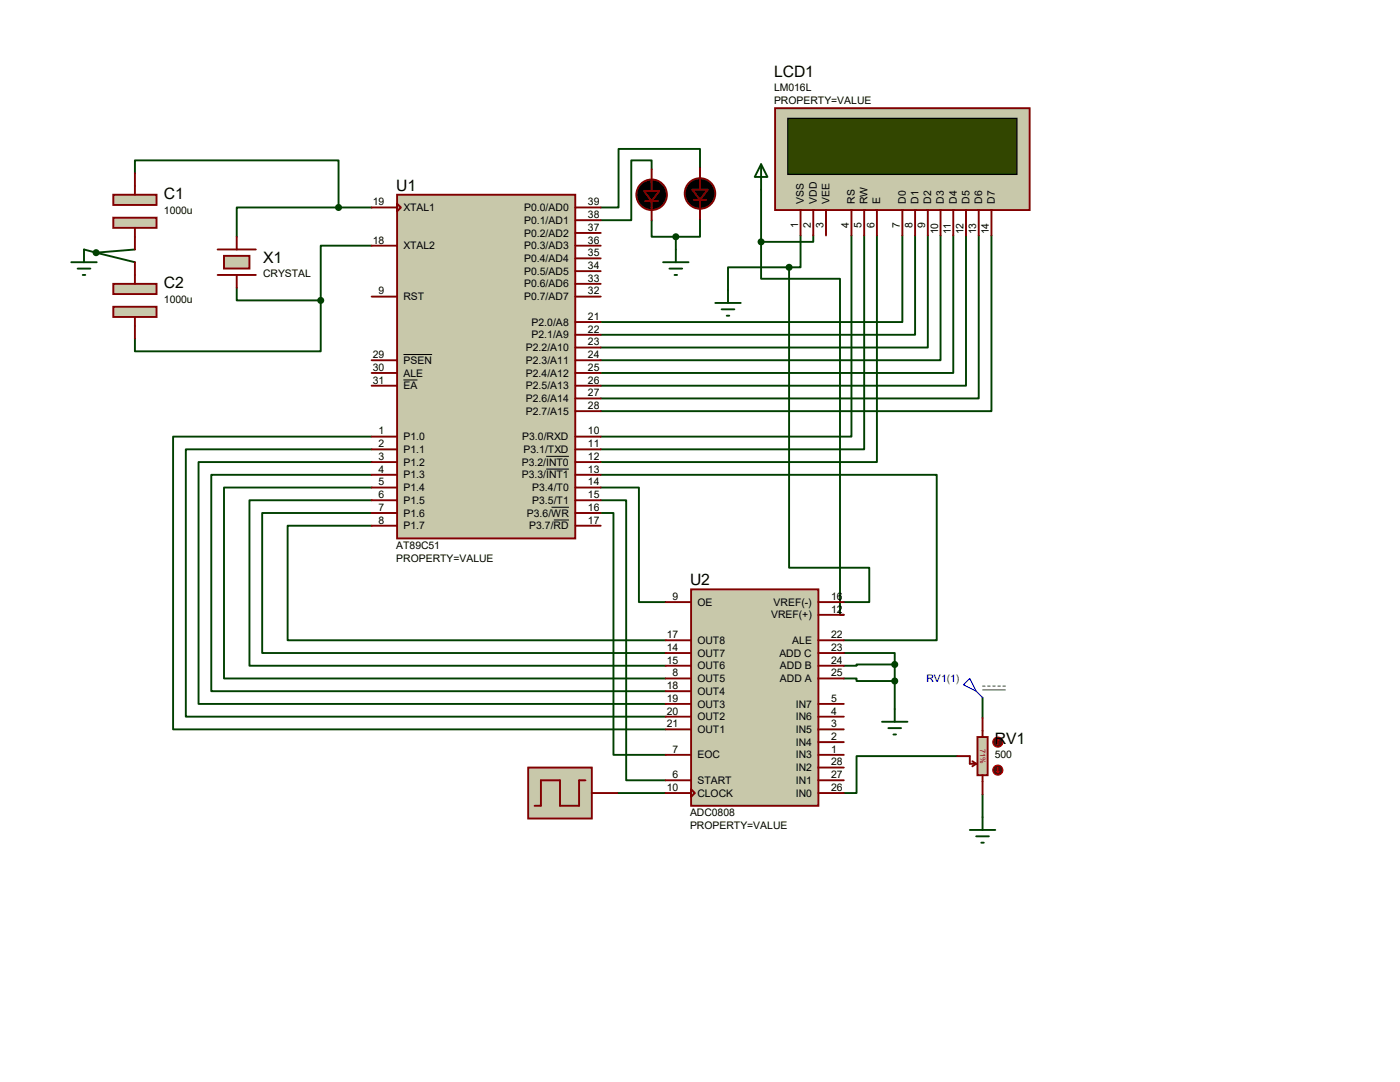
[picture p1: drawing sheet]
<svg xmlns="http://www.w3.org/2000/svg" width="279mm" height="216mm" viewBox="0 0 279 216" stroke-linecap="round" stroke-linejoin="round" font-family="sans-serif">
<g fill="none" stroke="#004000" stroke-width=".38">
<path d="M26.9 34.5v-2.5h40.7v9.4M130 33.8v-1.8h-4v11.9h-6.1M139.7 33.5v-3.8h-16.3v11.7h-3.5M151.9 37.8v10.5M16.8 49.8l2.4 .6M19.2 50.4l7.7 1.9M26.9 49.8l-7.7 .6M47.2 57.4v2.5h16.8M64 59.9v10.2h-37.1v-2.5M67.6 41.4h-20.4v5.8M67.6 41.4h6.6M74.2 49h-10.2v10.9"/>
<path d="M130 43.9v3.3h4.9M134.9 47.2v2.6M139.7 43.7v3.5h-4.8M151.9 48.3v7.3h15.7v67.1h.8M157.5 53.3h-12.2v4.6M157.5 53.3v60h16v6.8h-5.1M159.8 47v6.3h-2.3M162.3 47v1.3h-10.4M169.9 47v40.1h-50M172.5 47v42.7h-52.6M175 47v45.2h-55.1M180.1 47v17.3h-60.2"/>
<path d="M182.6 47v19.8h-62.7M185.2 47v22.3h-65.3M187.7 47v24.9h-67.8M190.2 47v27.4h-70.3M192.8 47v30h-72.9M195.3 47v32.5h-75.4M197.9 47v35h-78M74.2 87.1h-39.7v58.4h98.3M74.2 97.3h-29.5v38.1h88.1M74.2 89.7h-37.1v53.3h95.7M74.2 99.8h-24.4v33h83M74.2 94.7h-32v43.2h90.6"/>
<path d="M74.2 92.2h-34.6v48.3h93.2M119.9 99.8h5.1v55.9h7.8M119.9 97.3h7.6v22.8h5.3M119.9 94.7h67v33.1h-18.5M74.2 102.4h-21.9v27.9h80.5M74.2 104.9h-16.8v22.9h75.4M119.9 102.4h2.5v48.2h10.4M168.4 130.3h10.2v2.3M168.4 135.4h2.5v.5h7.7M178.6 132.6h-7.7v.2h-2.5M178.6 132.6v8.9M196.1 139.2v4.1"/>
<path d="M123.2 158.2h9.6M191 150.9h-20.1v7.3h-2.5M196.1 158.5v4.6"/>
</g>
<path d="M79.2 38.9h35.6v68.5h-35.6z" fill="#c8c8aa" stroke="#800000" stroke-width=".38"/>
<g fill="none" stroke="#800000" stroke-width=".38">
<path d="M74.2 49h5M74.2 41.4h5M74.2 59.2h5M79.2 40.6l.8 .8-.8 .8zM114.8 49h5.1M114.8 41.4h5.1M114.8 59.2h5.1M114.8 43.9h5.1M114.8 46.5h5.1M114.8 51.6h5.1M114.8 54.1h5.1M114.8 56.6h5.1"/>
<path d="M74.2 74.4h5M74.2 77h5M74.2 71.9h5M114.8 74.4h5.1M114.8 77h5.1M114.8 71.9h5.1M114.8 64.3h5.1M114.8 66.8h5.1M114.8 69.3h5.1M114.8 79.5h5.1M74.2 87.1h5M74.2 89.7h5"/>
<path d="M74.2 92.2h5M74.2 94.7h5M74.2 97.3h5M74.2 99.8h5M114.8 87.1h5.1M114.8 89.7h5.1M114.8 92.2h5.1M114.8 94.7h5.1M114.8 97.3h5.1M114.8 99.8h5.1M114.8 82h5.1M74.2 102.4h5"/>
<path d="M74.2 104.9h5M114.8 102.4h5.1M114.8 104.9h5.1"/>
</g>
<path d="M80.5 75.8h2.8M80.5 70.7h5.7M109 91.1h4.5M109 93.6h4.5M110.1 101.2h3.4M110.5 103.8h3" fill="none" stroke="#000" stroke-width=".2"/>
<path d="M137.9 117.6h25.4v43.2h-25.4z" fill="#c8c8aa" stroke="#800000" stroke-width=".38"/>
<g fill="none" stroke="#800000" stroke-width=".38">
<path d="M132.8 132.8h5.1M132.8 135.4h5.1M132.8 130.3h5.1M132.8 120.1h5.1M132.8 127.8h5.1M132.8 137.9h5.1M163.3 132.8h5.1M163.3 135.4h5.1M163.3 130.3h5.1M163.3 122.7h5.1M163.3 120.1h5.1M163.3 127.8h5.1"/>
<path d="M132.8 145.5h5.1M132.8 150.6h5.1M132.8 143h5.1M132.8 140.5h5.1M132.8 155.7h5.1M132.8 158.2h5.1M137.9 157.5l.8 .7-.8 .8zM163.3 145.5h5.1M163.3 150.6h5.1M163.3 148.1h5.1M163.3 143h5.1M163.3 140.5h5.1"/>
<path d="M163.3 155.7h5.1M163.3 158.2h5.1M163.3 153.2h5.1"/>
</g>
<path d="M154.7 21.6h50.8v20.3h-50.8z" fill="#c8c8aa" stroke="#800000" stroke-width=".38"/>
<path d="M157.2 23.6h45.7v11.2h-45.7z" fill="#324600" stroke="#000" stroke-width=".25"/>
<g fill="none" stroke="#800000" stroke-width=".38">
<path d="M159.8 41.9v5.1M162.3 41.9v5.1M164.8 41.9v5.1M169.9 41.9v5.1M172.5 41.9v5.1M175 41.9v5.1M180.1 41.9v5.1M182.6 41.9v5.1M185.2 41.9v5.1M187.7 41.9v5.1M190.2 41.9v5.1M192.8 41.9v5.1"/>
<path d="M195.3 41.9v5.1M197.9 41.9v5.1"/>
</g>
<path d="M192.3 136.7l1.2-1.3 1.3 2.5zM194.8 137.9l1.3 1.3M196.1 136.9h.5M196.1 137.7h4.6M197.1 136.9h.5M198.1 136.9h.5M199.1 136.9h.5M200.2 136.9h.5" fill="none" stroke="#0000c0" stroke-width=".2"/>
<path d="M151.9 32.8l1.3 2.5h-2.6zM151.9 32.8v5M145.3 57.9v2.6M142.7 60.5h5.1M144 61.7h2.6M145 63h.5" fill="none" stroke="#004000" stroke-width=".38"/>
<path d="M105.4 153.2h12.7v10.1h-12.7z" fill="#c8c8aa" stroke="#800000" stroke-width=".38"/>
<path d="M116.8 155.7h-1.2v5.1h-3.8v-5.1h-3.9v5.1h-1.2M118.1 158.2h5.1" fill="none" stroke="#800000" stroke-width=".38"/>
<g fill="#004000" stroke="#004000" stroke-width=".38">
<circle cx="157.5" cy="53.3" r=".51"/>
<circle cx="178.6" cy="132.6" r=".51"/>
<circle cx="178.6" cy="135.9" r=".51"/>
<circle cx="151.9" cy="48.3" r=".51"/>
</g>
<path d="M176 144h5.1M177.3 145.3h2.5M178.3 146.6h.5M178.6 141.5v2.5" fill="none" stroke="#004000" stroke-width=".38"/>
<path d="M195.1 147.1h2v7.6h-2z" fill="#c8c8aa" stroke="#800000" stroke-width=".38"/>
<path d="M191 150.9h2.5v1.5h1.3M194.1 151.9l.7 .5M194.8 152.4l-.7 .5M196.1 143.3v3.8M196.1 154.7v3.8" fill="none" stroke="#800000" stroke-width=".38"/>
<circle cx="199.1" cy="153.7" r="1.02" fill="#400000" stroke="#f00" stroke-width=".2"/>
<path d="M198.9 153.9l.2 .3M199.1 153.2v1M199.4 153.9l-.3 .3" fill="none" stroke="#f00" stroke-width=".2"/>
<circle cx="199.1" cy="148.1" r="1.02" fill="#400000" stroke="#f00" stroke-width=".2"/>
<path d="M199.1 147.6l.3 .2M199.1 147.6l-.2 .2M199.1 147.6v1" fill="none" stroke="#f00" stroke-width=".2"/>
<path d="M132.3 52.3h5.1M133.6 53.6h2.5M134.6 54.9h.5M134.9 49.8v2.5M193.5 165.6h5.1M194.8 166.9h2.6M195.8 168.1h.5M196.1 163.1v2.5" fill="none" stroke="#004000" stroke-width=".38"/>
<g fill="#000" stroke="#800000" stroke-width=".38">
<path d="M138.2 37.8h3l-1.5 2.1zM128.5 38.1h3.1l-1.6 2z"/>
<circle cx="130" cy="38.9" r="3"/>
<circle cx="139.7" cy="38.6" r="3"/>
</g>
<path d="M130 33.8v4.3M138.4 39.9h2.6M139.7 33.5v4.3M139.7 39.9v3.8M43.4 54.9h7.7M43.4 49.8h7.7M128.8 40.1h2.5M130 40.1v3.8" fill="none" stroke="#800000" stroke-width=".38"/>
<circle cx="134.9" cy="47.2" r=".51" fill="#004000" stroke="#004000" stroke-width=".38"/>
<path d="M44.7 51.1h5.1v2.5h-5.1z" fill="#c8c8aa" stroke="#800000" stroke-width=".38"/>
<path d="M47.2 47.2v2.6M47.2 54.9v2.5" fill="none" stroke="#800000" stroke-width=".38"/>
<g fill="#c8c8aa" stroke="#800000" stroke-width=".38">
<path d="M22.6 38.9h8.6v2h-8.6z"/>
<path d="M22.6 43.4h8.6v2.1h-8.6z"/>
</g>
<path d="M26.9 34.5v4.4M26.9 45.5v4.3" fill="none" stroke="#800000" stroke-width=".38"/>
<g fill="#c8c8aa" stroke="#800000" stroke-width=".38">
<path d="M22.6 56.6h8.6v2.1h-8.6z"/>
<path d="M22.6 61.2h8.6v2h-8.6z"/>
</g>
<path d="M26.9 52.3v4.3M26.9 63.2v4.4" fill="none" stroke="#800000" stroke-width=".38"/>
<g fill="#004000" stroke="#004000" stroke-width=".38">
<circle cx="67.6" cy="41.4" r=".51"/>
<circle cx="64" cy="59.9" r=".51"/>
<circle cx="19.2" cy="50.4" r=".51"/>
</g>
<path d="M14.2 52.3h5.1M15.5 53.6h2.5M16.5 54.9h.5M16.8 49.8v2.5" fill="none" stroke="#004000" stroke-width=".38"/>
<g font-size="3.1">
<text x="154.5" y="15.4">LCD1</text>
<text x="32.7" y="39.8">C1</text>
<text x="79.1" y="38">U1</text>
<text x="52.5" y="52.5">X1</text>
<text x="32.7" y="57.5">C2</text>
<text x="137.7" y="116.7">U2</text>
<text x="198.5" y="148.4">RV1</text>
</g>
<g font-size="2.1">
<text x="154.5" y="18.2">LM016L</text>
<text x="154.5" y="20.8">PROPERTY=VALUE</text>
<text x="74.4" y="41">19</text>
<text x="117.3" y="41">39</text>
<text x="160.4" y="40.6" transform="rotate(-90 160.4 40.6)">VSS</text>
<text x="163" y="40.6" transform="rotate(-90 163 40.6)">VDD</text>
<text x="165.5" y="40.6" transform="rotate(-90 165.5 40.6)">VEE</text>
<text x="170.6" y="40.6" transform="rotate(-90 170.6 40.6)">RS</text>
<text x="173.1" y="40.6" transform="rotate(-90 173.1 40.6)">RW</text>
<text x="175.7" y="40.6" transform="rotate(-90 175.7 40.6)">E</text>
<text x="180.8" y="40.6" transform="rotate(-90 180.8 40.6)">D0</text>
<text x="183.3" y="40.6" transform="rotate(-90 183.3 40.6)">D1</text>
<text x="185.8" y="40.6" transform="rotate(-90 185.8 40.6)">D2</text>
<text x="188.4" y="40.6" transform="rotate(-90 188.4 40.6)">D3</text>
<text x="190.9" y="40.6" transform="rotate(-90 190.9 40.6)">D4</text>
<text x="193.5" y="40.6" transform="rotate(-90 193.5 40.6)">D5</text>
<text x="196" y="40.6" transform="rotate(-90 196 40.6)">D6</text>
<text x="198.5" y="40.6" transform="rotate(-90 198.5 40.6)">D7</text>
<text x="32.7" y="42.6">1000u</text>
<text x="80.5" y="42.1">XTAL1</text>
<text x="104.6" y="42.1">P0.0/AD0</text>
<text x="104.6" y="44.7">P0.1/AD1</text>
<text x="104.6" y="47.2">P0.2/AD2</text>
<text x="117.3" y="43.5">38</text>
<text x="117.3" y="46.1">37</text>
<text x="159.3" y="45.6" transform="rotate(-90 159.3 45.6)">1</text>
<text x="161.8" y="45.6" transform="rotate(-90 161.8 45.6)">2</text>
<text x="164.3" y="45.6" transform="rotate(-90 164.3 45.6)">3</text>
<text x="169.4" y="45.6" transform="rotate(-90 169.4 45.6)">4</text>
<text x="172" y="45.6" transform="rotate(-90 172 45.6)">5</text>
<text x="174.5" y="45.6" transform="rotate(-90 174.5 45.6)">6</text>
<text x="179.6" y="45.6" transform="rotate(-90 179.6 45.6)">7</text>
<text x="182.1" y="45.6" transform="rotate(-90 182.1 45.6)">8</text>
<text x="184.7" y="45.6" transform="rotate(-90 184.7 45.6)">9</text>
<text x="187.2" y="46.8" transform="rotate(-90 187.2 46.8)">10</text>
<text x="189.7" y="46.6" transform="rotate(-90 189.7 46.6)">11</text>
<text x="192.3" y="46.8" transform="rotate(-90 192.3 46.8)">12</text>
<text x="194.8" y="46.8" transform="rotate(-90 194.8 46.8)">13</text>
<text x="197.4" y="46.8" transform="rotate(-90 197.4 46.8)">14</text>
<text x="74.4" y="48.6">18</text>
<text x="80.5" y="49.7">XTAL2</text>
<text x="104.6" y="49.7">P0.3/AD3</text>
<text x="104.6" y="52.3">P0.4/AD4</text>
<text x="117.3" y="48.6">36</text>
<text x="117.3" y="51.1">35</text>
<text x="117.3" y="53.7">34</text>
<text x="52.5" y="55.3">CRYSTAL</text>
<text x="75.6" y="58.8">9</text>
<text x="80.5" y="59.9">RST</text>
<text x="104.6" y="54.8">P0.5/AD5</text>
<text x="104.6" y="57.4">P0.6/AD6</text>
<text x="104.6" y="59.9">P0.7/AD7</text>
<text x="117.3" y="56.2">33</text>
<text x="117.3" y="58.8">32</text>
<text x="32.7" y="60.4">1000u</text>
<text x="106.1" y="65">P2.0/A8</text>
<text x="117.3" y="63.8">21</text>
<text x="74.4" y="71.5">29</text>
<text x="104.9" y="70.1">P2.2/A10</text>
<text x="106.1" y="67.5">P2.1/A9</text>
<text x="117.3" y="66.4">22</text>
<text x="117.3" y="68.9">23</text>
<text x="117.3" y="71.5">24</text>
<text x="74.4" y="74">30</text>
<text x="74.4" y="76.5">31</text>
<text x="80.5" y="75.1">ALE</text>
<text x="80.5" y="77.7">EA</text>
<text x="80.5" y="72.6">PSEN</text>
<text x="104.9" y="72.6">P2.3/A11</text>
<text x="104.9" y="75.1">P2.4/A12</text>
<text x="104.9" y="77.7">P2.5/A13</text>
<text x="117.3" y="74">25</text>
<text x="117.3" y="76.5">26</text>
<text x="104.9" y="82.8">P2.7/A15</text>
<text x="104.9" y="80.2">P2.6/A14</text>
<text x="117.3" y="81.6">28</text>
<text x="117.3" y="79.1">27</text>
<text x="75.6" y="86.7">1</text>
<text x="75.6" y="89.2">2</text>
<text x="80.5" y="87.8">P1.0</text>
<text x="104.2" y="87.8">P3.0/RXD</text>
<text x="117.3" y="86.7">10</text>
<text x="117.3" y="89.2">11</text>
<text x="75.6" y="91.8">3</text>
<text x="75.6" y="94.3">4</text>
<text x="80.5" y="90.4">P1.1</text>
<text x="80.5" y="92.9">P1.2</text>
<text x="80.5" y="95.5">P1.3</text>
<text x="104.1" y="92.9">P3.2/INT0</text>
<text x="104.1" y="95.5">P3.3/INT1</text>
<text x="104.5" y="90.4">P3.1/TXD</text>
<text x="117.3" y="91.8">12</text>
<text x="117.3" y="94.3">13</text>
<text x="75.6" y="96.9">5</text>
<text x="75.6" y="99.4">6</text>
<text x="75.6" y="101.9">7</text>
<text x="80.5" y="98">P1.4</text>
<text x="80.5" y="100.5">P1.5</text>
<text x="106.2" y="98">P3.4/T0</text>
<text x="106.2" y="100.5">P3.5/T1</text>
<text x="117.3" y="96.9">14</text>
<text x="117.3" y="101.9">16</text>
<text x="117.3" y="99.4">15</text>
<text x="75.6" y="104.5">8</text>
<text x="80.5" y="103.1">P1.6</text>
<text x="80.5" y="105.6">P1.7</text>
<text x="105.2" y="103.1">P3.6/WR</text>
<text x="105.6" y="105.6">P3.7/RD</text>
<text x="117.3" y="104.5">17</text>
<text x="79.1" y="109.5">AT89C51</text>
<text x="79.1" y="112.1">PROPERTY=VALUE</text>
<text x="134.2" y="119.7">9</text>
<text x="165.9" y="119.7">16</text>
<text x="139.2" y="120.9">OE</text>
<text x="153.9" y="123.4">VREF(+)</text>
<text x="154.4" y="120.9">VREF(-)</text>
<text x="165.9" y="122.3">12</text>
<text x="133.1" y="129.9">14</text>
<text x="133.1" y="127.3">17</text>
<text x="139.2" y="131">OUT7</text>
<text x="139.2" y="128.5">OUT8</text>
<text x="155.5" y="131">ADD C</text>
<text x="158.1" y="128.5">ALE</text>
<text x="165.9" y="129.9">23</text>
<text x="165.9" y="127.3">22</text>
<text x="133.1" y="132.4">15</text>
<text x="133.1" y="137.5">18</text>
<text x="134.2" y="135">8</text>
<text x="139.2" y="136.1">OUT5</text>
<text x="139.2" y="133.6">OUT6</text>
<text x="155.7" y="133.6">ADD B</text>
<text x="155.7" y="136.1">ADD A</text>
<text x="165.9" y="132.4">24</text>
<text x="165.9" y="135">25</text>
<text x="133.1" y="142.6">20</text>
<text x="133.1" y="140">19</text>
<text x="139.2" y="143.7">OUT2</text>
<text x="139.2" y="138.6">OUT4</text>
<text x="139.2" y="141.2">OUT3</text>
<text x="158.8" y="143.7">IN6</text>
<text x="158.8" y="141.2">IN7</text>
<text x="165.9" y="142.6">4</text>
<text x="165.9" y="140">5</text>
<text x="133.1" y="145.1">21</text>
<text x="139.2" y="146.3">OUT1</text>
<text x="158.8" y="148.8">IN4</text>
<text x="158.8" y="146.3">IN5</text>
<text x="165.9" y="147.7">2</text>
<text x="165.9" y="145.1">3</text>
<text x="134.2" y="155.3">6</text>
<text x="134.2" y="150.2">7</text>
<text x="139.2" y="151.3">EOC</text>
<text x="158.8" y="151.3">IN3</text>
<text x="158.8" y="153.9">IN2</text>
<text x="165.9" y="150.2">1</text>
<text x="165.9" y="152.7">28</text>
<text x="165.9" y="155.3">27</text>
<text x="198.5" y="151.3">500</text>
<text x="133.1" y="157.8">10</text>
<text x="139.2" y="156.4">START</text>
<text x="139.2" y="159">CLOCK</text>
<text x="158.8" y="156.4">IN1</text>
<text x="158.8" y="159">IN0</text>
<text x="165.9" y="157.8">26</text>
<text x="137.7" y="162.9">ADC0808</text>
<text x="137.7" y="165.4">PROPERTY=VALUE</text>
</g>
<text font-size="2.1" fill="#0000c0" x="184.9" y="136.1">RV1(1)</text>
<text font-size="1.5" fill="#c00000" x="195.6" y="149.4" transform="rotate(90 195.6 149.4)">71%</text>
</svg>
